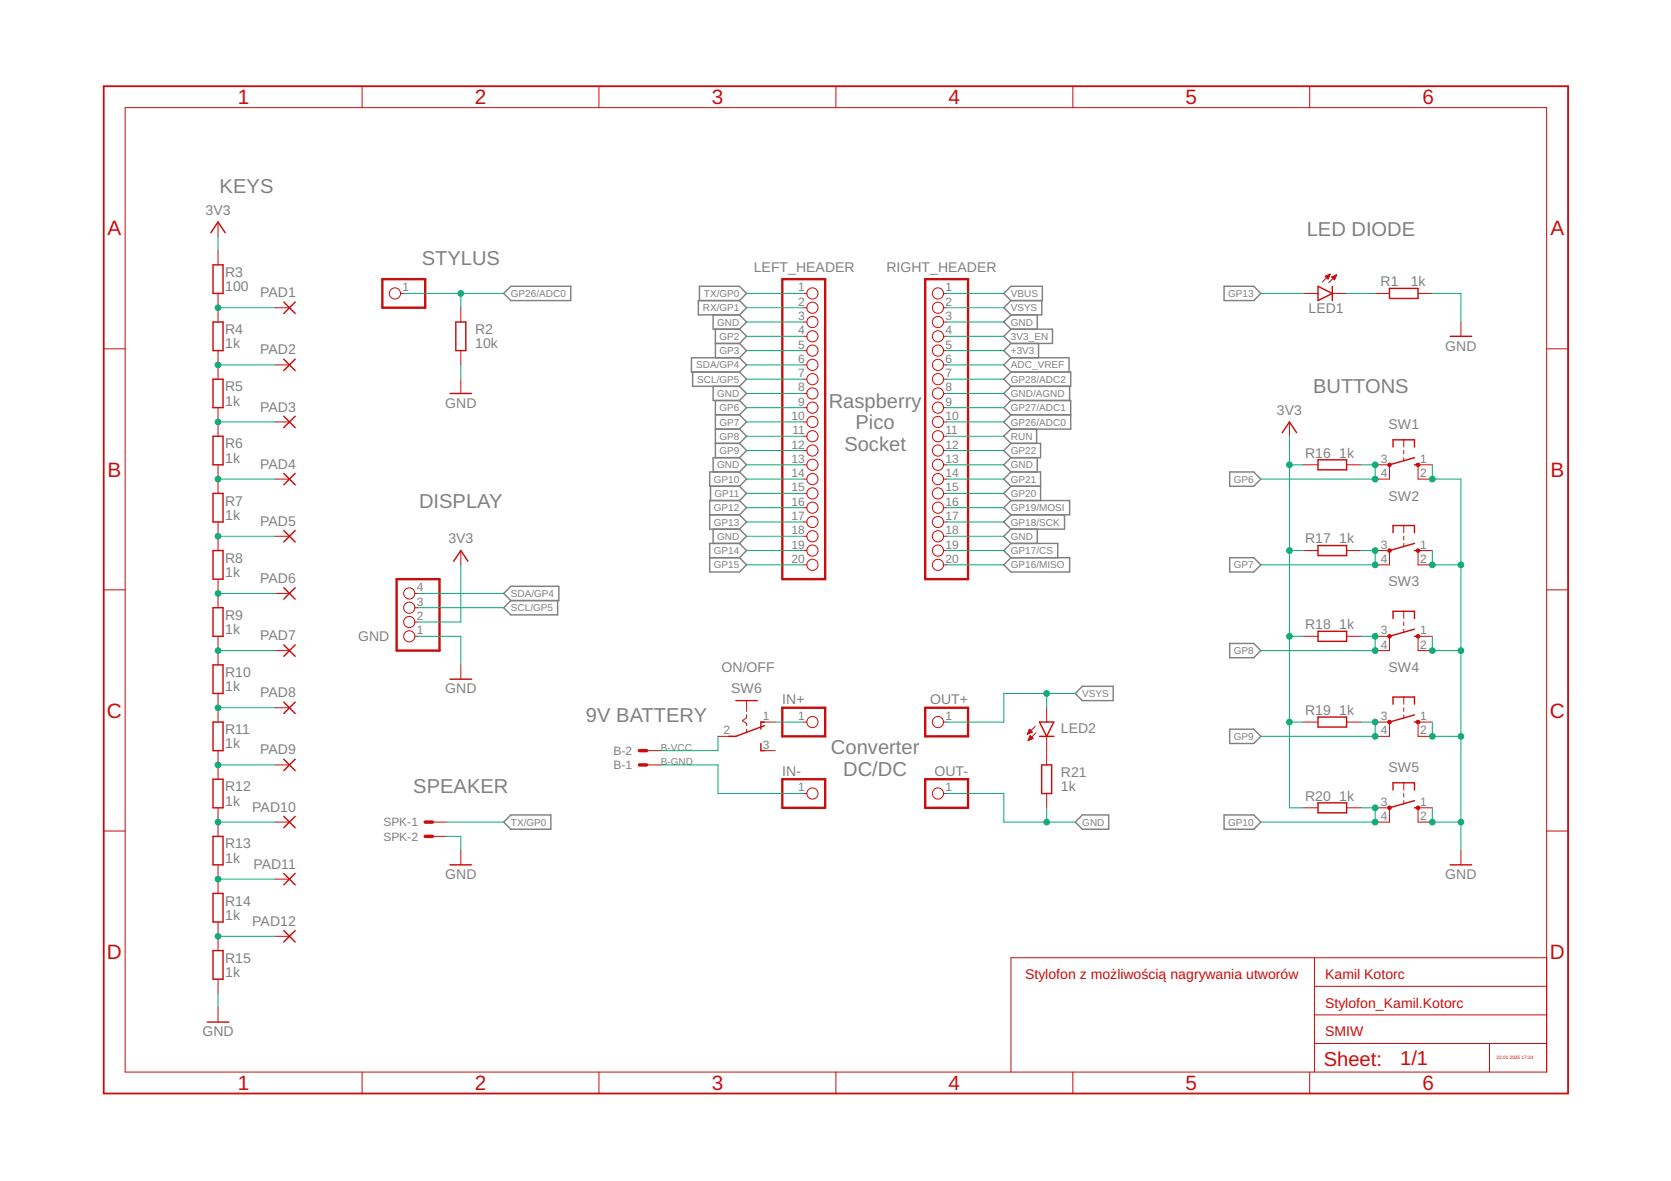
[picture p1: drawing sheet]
<svg xmlns="http://www.w3.org/2000/svg" width="297mm" height="210mm" viewBox="0 0 297 210" stroke-linecap="round" stroke-linejoin="round" font-family="sans-serif">
<g fill="none" stroke="#808080" stroke-width=".25">
<path d="M89.5 52.2l1.3-1.3h10.7v2.5h-10.7zM124.3 53.4v-2.5h7.1l1.3 1.3-1.3 1.2M126.8 56v2.5h4.6M127.2 58.5v5.1M131.4 56l1.3 1.2-1.3 1.3M131.4 53.4h-7.3v2.6h7.3M131.4 53.4l1.3 1.3-1.3 1.3M131.4 58.5l1.3 1.3-1.3 1.2M178.4 52.2l1.3-1.3h5.6v2.5h-5.6zM179.7 58.5h7.4v2.5h-7.4M179.7 56l-1.3 1.2 1.3 1.3M179.7 53.4l-1.3 1.3 1.3 1.3"/>
<path d="M179.7 58.5l-1.3 1.3 1.3 1.2M184.4 56v2.5M185.2 53.4v2.6h-5.5M217.6 50.9h5.3l1.2 1.3-1.2 1.2h-5.3zM123.1 66.1v2.6h8.3M126.8 68.7v2.5h4.6M127.2 61h4.2M127.2 71.2v10.1M127.2 73.7h4.2M127.2 76.3h4.2M127.2 78.8h4.2M131.4 68.7l1.3 1.2-1.3 1.3"/>
<path d="M131.4 63.6h-8.5v2.5h8.5M131.4 61l1.3 1.3-1.3 1.3M131.4 63.6l1.3 1.3-1.3 1.2M131.4 66.1l1.3 1.3-1.3 1.3M131.4 71.2l1.3 1.3-1.3 1.2M131.4 73.7l1.3 1.3-1.3 1.3M131.4 76.3l1.3 1.2-1.3 1.3M131.4 78.8l1.3 1.3-1.3 1.2M179.7 71.2h10.6v5.1h-10.6M179.7 66.1h10.6v2.6h-10.6M179.7 78.8h5.3v2.5h-5.3M179.7 61l-1.3 1.3 1.3 1.3"/>
<path d="M179.7 63.6h10.3v2.5M179.7 73.7h10.6M179.7 63.6l-1.3 1.3 1.3 1.2M179.7 66.1l-1.3 1.3 1.3 1.3M179.7 68.7l-1.3 1.2 1.3 1.3M179.7 71.2l-1.3 1.3 1.3 1.2M179.7 73.7l-1.3 1.3 1.3 1.3M179.7 76.3l-1.3 1.2 1.3 1.3M179.7 78.8l-1.3 1.3 1.3 1.2M184.3 76.3v2.5M184.6 61v2.6M190.1 68.7v2.5"/>
<path d="M126.2 99.1h5.2M126.2 91.5h5.2M126.3 86.4v2.6M126.8 94v2.6M131.4 81.3h-4.6v2.6M131.4 81.3l1.3 1.3-1.3 1.3M131.4 83.9h-5.2v2.5h5.2M131.4 94l1.3 1.3-1.3 1.3M131.4 96.6h-5.2v5.1h5.2l1.3-1.3-1.3-1.3M131.4 89h-5.2v5h5.2M131.4 83.9l1.3 1.3-1.3 1.2M131.4 86.4l1.3 1.3-1.3 1.3"/>
<path d="M131.4 89l1.3 1.2-1.3 1.3M131.4 91.5l1.3 1.3-1.3 1.2M131.4 96.6l1.3 1.3-1.3 1.2M179.7 83.9h5.3v5.1M179.7 96.6h8.3v2.5M179.7 81.3l-1.3 1.3 1.3 1.3M179.7 94l-1.3 1.3 1.3 1.3M179.7 86.4h5.3M179.7 89h10.4v2.5h-10.4M179.7 83.9l-1.3 1.3 1.3 1.2M179.7 86.4l-1.3 1.3 1.3 1.3M179.7 89l-1.3 1.2 1.3 1.3"/>
<path d="M179.7 91.5l-1.3 1.3 1.3 1.2M179.7 96.6l-1.3 1.3 1.3 1.2M184.4 81.3v2.6M184.4 94v2.6M189.2 91.5v2.5h-9.5M218.6 83.9h4.3l1.2 1.3-1.2 1.2h-4.3zM218.6 99.1h4.3l1.2 1.3-1.2 1.3h-4.3zM89.5 105.5l1.3-1.3h8.5v2.5h-8.5zM90.8 106.7l-1.3 1.3 1.3 1.3h8.3v-2.6M178.4 100.4l1.3-1.3h10.4v2.6h-10.4zM218.6 114.4h4.3l1.2 1.2-1.2 1.3h-4.3zM191.1 123.3l1.3-1.3h5.5v2.5h-5.5z"/>
<path d="M218.6 129.6h4.3l1.2 1.3-1.2 1.2h-4.3zM90.8 144.8h7.1v2.6h-7.1l-1.3-1.3zM191.1 146.1l1.3-1.3h4.7v2.6h-4.7zM217.6 144.8h5.3l1.2 1.3-1.2 1.3h-5.3z"/>
</g>
<path d="M68 49.6h7.6v5.1h-7.6zM139.1 49.6h7.6v53.3h-7.6zM164.5 49.6h7.6v53.3h-7.6zM70.5 102.9h7.6v12.7h-7.6zM139.1 125.8h7.6v5.1h-7.6zM139.1 138.5h7.6v5.1h-7.6zM164.5 125.8h7.6v5.1h-7.6zM164.5 138.5h7.6v5.1h-7.6z" fill="none" stroke="#c90d0c" stroke-width=".42"/>
<g fill="none" stroke="#c90d0c" stroke-width=".18">
<path d="M22.2 19.1h252.7v171.4h-252.7zM64.4 15.3v3.8M106.5 15.3v3.8M148.6 15.3v3.8M190.7 15.3v3.8M232.8 15.3v3.8M38.8 39.5v2.5M38.8 44.5v2.6M38.8 52.2v5M48.9 54.7h2.6M71.2 52.2h.6M81.9 54.7v2.5"/>
<path d="M142.9 52.2h.5M142.9 54.7h.5M142.9 57.2h.5M142.9 59.8h.5M167.7 52.2h.6M167.7 54.7h.6M167.7 57.2h.6M167.7 59.8h.6M231.8 52.2h2.5M235.6 49.1l.9-.4-.4 .9zM235.6 49.1h.7M235.7 49.3h.5"/>
<path d="M235.8 49h.5M235.8 49.4h.4M236 49.5h.1M236.1 48.9h.3M236.3 48.8h.1M236.5 48.7l-1.4 1.4M236.7 49.2l.9-.3-.4 .8zM236.7 49.3h.7M236.8 52.2h2.6M236.9 49.4h.5M236.9 49.1h.6M237 49.5h.3"/>
<path d="M237.1 49.6h.2M237.2 49h.3M237.5 48.9h.1M237.6 48.9l-1.4 1.3M244.5 52.2h2.5M252.1 52.2h2.5M259.7 57.2v2.6M18.4 62h3.8M38.8 62.3v5.1M38.8 72.5v5M48.9 64.9h2.6M48.9 75h2.6"/>
<path d="M81.9 62.3v2.6M81.9 67.4v2.5M142.9 62.3h.5M142.9 64.9h.5M142.9 67.4h.5M142.9 69.9h.5M142.9 72.5h.5M142.9 75h.5M142.9 77.5h.5M167.7 62.3h.6M167.7 64.9h.6M167.7 67.4h.6"/>
<path d="M167.7 69.9h.6M167.7 72.5h.6M167.7 75h.6M167.7 77.5h.6M229.2 75v2.5M249.5 78.2v1.2M274.9 62h3.8M38.8 82.6v5.1M38.8 92.8v5.1M48.9 85.2h2.6M48.9 95.3h2.6M81.9 97.9v2.5"/>
<path d="M142.9 80.1h.5M142.9 82.6h.5M142.9 85.2h.5M142.9 87.7h.5M142.9 90.2h.5M142.9 92.8h.5M142.9 95.3h.5M142.9 97.9h.5M167.7 80.1h.6M167.7 82.6h.6M167.7 85.2h.6M167.7 87.7h.6"/>
<path d="M167.7 90.2h.6M167.7 92.8h.6M167.7 95.3h.6M167.7 97.9h.6M231.8 82.6h2.5M231.8 97.9h2.5M239.4 82.6h2.5M239.4 97.9h2.5M244.5 82.6h2.5v2.6h-2.5M244.5 97.9h2.5v2.5h-2.5M249.5 80.1v.6M249.5 81.3v.7"/>
<path d="M249.5 93.4v1.3M249.5 95.3v.6M249.5 96.6v.6M254.6 82.6h-2.5v2.6h2.5M254.6 97.9h-2.5v2.5h2.5M18.4 104.8h3.8M38.8 102.9v5.1M38.8 113.1v5.1M48.9 105.5h2.6M48.9 115.6h2.6M73.7 105.5h.6M73.7 113.1h.6"/>
<path d="M73.7 110.6h.6M73.7 108h.6M81.9 118.2v2.5M142.9 100.4h.5M167.7 100.4h.6M231.8 113.1h2.5M239.4 113.1h2.5M244.5 113.1h2.5v2.5h-2.5M249.5 108.6v1.3M249.5 110.6v.6M249.5 111.8v.7M254.6 113.1h-2.5v2.5h2.5"/>
<path d="M274.9 104.8h3.8M38.8 123.3v5M38.8 133.4v5.1M48.9 125.8h2.6M48.9 136h2.6M114.9 136h2.6M114.9 133.4h2.6M127.6 130.9h2.6M132.7 124.5v1.9M132.7 127.1v.5l-.7 .5 .7 .5v.4M132.7 129.6v.6M135.3 128.3h2.5"/>
<path d="M135.3 133.4h2.5M142.9 128.3h.5M167.7 128.3h.6M182.6 130.4h.2M182.7 130.3h.3M182.8 130.2h.5M182.8 130.1h.7M182.8 131.5h.2M182.8 131.4h.5M182.9 129.9h.4M182.9 129.8h.3M182.9 131.3h.7"/>
<path d="M182.9 131.1h.6M183 129.7h.1M183 129.6l.5 .5-.9 .4zM183 131h.4M183 130.9h.3M183.1 130.8h.1M183.1 130.7l.5 .6-.8 .3zM184 129.1l-1.4 1.4M184.1 130.2l-1.3 1.4M186.1 125.8v2.5M186.1 130.9v5.1M231.8 128.3h2.5"/>
<path d="M239.4 128.3h2.5M244.5 128.3h2.5v2.6h-2.5M249.5 123.9v1.3M249.5 125.8v.6M249.5 127.1v.6M249.5 139.1v1.3M254.6 128.3h-2.5v2.6h2.5M18.4 147.7h3.8M38.8 143.6v5.1M38.8 153.7v5.1M48.9 146.1h2.6M48.9 156.3h2.6"/>
<path d="M76.9 146.1h2.5M76.9 148.7h2.5M81.9 151.2v2.5M142.9 141h.5M167.7 141h.6M186.1 141v2.6M231.8 143.6h2.5M239.4 143.6h2.5M244.5 143.6h2.5v2.5h-2.5M249.5 141v.7M249.5 142.3v.6M254.6 143.6h-2.5v2.5h2.5"/>
<path d="M259.7 151.2v2.5M274.9 147.7h3.8M38.8 163.9v5.1M38.8 174v2.6M38.8 179.1v2.6M48.9 166.4h2.6M233.7 170.2v20.3M233.7 175.3h41.2M274.9 170.2h-95.2v20.3M64.4 190.5v3.9M106.5 190.5v3.9M148.6 190.5v3.9"/>
<path d="M190.7 190.5v3.9M232.8 190.5v3.9M233.7 185.5h41.2M233.7 180.4h41.2M264.8 185.5v5"/>
<circle cx="70.2" cy="52.2" r=".99"/>
<circle cx="144.4" cy="54.7" r=".99"/>
<circle cx="144.4" cy="52.2" r=".99"/>
<circle cx="144.4" cy="57.2" r=".99"/>
<circle cx="144.4" cy="59.8" r=".99"/>
<circle cx="166.7" cy="59.8" r=".99"/>
<circle cx="166.7" cy="54.7" r=".99"/>
<circle cx="166.7" cy="52.2" r=".99"/>
<circle cx="166.7" cy="57.2" r=".99"/>
<circle cx="144.4" cy="75" r=".99"/>
<circle cx="144.4" cy="62.3" r=".99"/>
<circle cx="144.4" cy="72.5" r=".99"/>
<circle cx="144.4" cy="64.9" r=".99"/>
<circle cx="144.4" cy="77.5" r=".99"/>
<circle cx="144.4" cy="67.4" r=".99"/>
<circle cx="144.4" cy="69.9" r=".99"/>
<circle cx="166.7" cy="69.9" r=".99"/>
<circle cx="166.7" cy="77.5" r=".99"/>
<circle cx="166.7" cy="62.3" r=".99"/>
<circle cx="166.7" cy="64.9" r=".99"/>
<circle cx="166.7" cy="67.4" r=".99"/>
<circle cx="166.7" cy="72.5" r=".99"/>
<circle cx="166.7" cy="75" r=".99"/>
<circle cx="144.4" cy="87.7" r=".99"/>
<circle cx="144.4" cy="97.9" r=".99"/>
<circle cx="144.4" cy="90.2" r=".99"/>
<circle cx="144.4" cy="92.8" r=".99"/>
<circle cx="144.4" cy="95.3" r=".99"/>
<circle cx="144.4" cy="80.1" r=".99"/>
<circle cx="144.4" cy="85.2" r=".99"/>
<circle cx="144.4" cy="82.6" r=".99"/>
<circle cx="166.7" cy="87.7" r=".99"/>
<circle cx="166.7" cy="95.3" r=".99"/>
<circle cx="166.7" cy="90.2" r=".99"/>
<circle cx="166.7" cy="92.8" r=".99"/>
<circle cx="166.7" cy="97.9" r=".99"/>
<circle cx="166.7" cy="82.6" r=".99"/>
<circle cx="166.7" cy="85.2" r=".99"/>
<circle cx="166.7" cy="80.1" r=".99"/>
<circle cx="72.7" cy="110.6" r=".99"/>
<circle cx="72.7" cy="108" r=".99"/>
<circle cx="72.7" cy="113.1" r=".99"/>
<circle cx="72.7" cy="105.5" r=".99"/>
<circle cx="144.4" cy="100.4" r=".99"/>
<circle cx="166.7" cy="100.4" r=".99"/>
<circle cx="144.4" cy="128.3" r=".99"/>
<circle cx="166.7" cy="128.3" r=".99"/>
<circle cx="144.4" cy="141" r=".99"/>
<circle cx="166.7" cy="141" r=".99"/>
</g>
<path d="M18.4 15.3h260.3v179.1h-260.3z" fill="none" stroke="#c90d0c" stroke-width=".32"/>
<g fill="none" stroke="#c90d0c" stroke-width=".25">
<path d="M37.5 41.4l1.3-1.9 1.2 1.9M37.9 57.2h1.7v5.1h-1.7zM37.9 47.1h1.7v5.1h-1.7zM50.4 53.7l2.1 2M52.5 53.7l-2.1 2M81 57.2h1.8v5.1h-1.8zM234.3 50.9l2.5 1.3-2.5 1.2zM236.8 50.9v2.5M247 51.3h5.1v1.7h-5.1zM257.8 59.8h3.8M37.9 67.4h1.7v5.1h-1.7zM37.9 77.5h1.7v5.1h-1.7z"/>
<path d="M50.4 63.8l2.1 2.1M50.4 74l2.1 2M52.5 63.8l-2.1 2.1M52.5 74l-2.1 2M80 69.9h3.8M227.9 76.9l1.3-1.9 1.3 1.9M247.6 79.4v-1.2h3.8v1.2M37.9 87.7h1.7v5.1h-1.7zM37.9 97.9h1.7v5h-1.7zM50.4 84.1l2.1 2.1M50.4 94.3l2.1 2M52.5 84.1l-2.1 2.1"/>
<path d="M52.5 94.3l-2.1 2M80.6 99.8l1.3-1.9 1.3 1.9M234.3 81.7h5.1v1.8h-5.1zM234.3 97h5.1v1.7h-5.1zM247.6 94.7v-1.3h3.8v1.3M251.4 82.6h.7M251.4 97.9h.7M251.4 81.3l-4.4 1.3M251.4 96.6l-4.4 1.3M37.9 108h1.7v5.1h-1.7zM37.9 118.2h1.7v5.1h-1.7zM50.4 104.5l2.1 2"/>
<path d="M50.4 114.6l2.1 2M52.5 104.5l-2.1 2M52.5 114.6l-2.1 2M234.3 112.2h5.1v1.8h-5.1zM247.6 109.9v-1.3h3.8v1.3M251.4 113.1h.7M251.4 111.8l-4.4 1.3M37.9 128.3h1.7v5.1h-1.7zM37.9 138.5h1.7v5.1h-1.7zM50.4 124.8l2.1 2M50.4 134.9l2.1 2.1M52.5 124.8l-2.1 2"/>
<path d="M52.5 134.9l-2.1 2.1M80 120.7h3.8M130.8 124.5h3.8M135.3 132.1v1.3h.6M135.9 128.3h-.6v1.3M135.9 129l-5.1 1.9h-1.3M184.8 128.3h2.5l-1.2 2.6zM184.8 130.9h2.5M185.2 136h1.7v5h-1.7zM234.3 127.4h5.1v1.8h-5.1zM247.6 125.2v-1.3h3.8v1.3M251.4 128.3h.7"/>
<path d="M251.4 127.1l-4.4 1.2M37.9 148.7h1.7v5h-1.7zM37.9 158.8h1.7v5.1h-1.7zM50.4 145.1l2.1 2M50.4 155.2l2.1 2.1M52.5 145.1l-2.1 2M52.5 155.2l-2.1 2.1M80 153.7h3.8M234.3 142.7h5.1v1.8h-5.1zM247.6 140.4v-1.3h3.8v1.3M251.4 143.6h.7M251.4 142.3l-4.4 1.3"/>
<path d="M257.8 153.7h3.8M37.9 169h1.7v5h-1.7zM50.4 165.4l2.1 2M52.5 165.4l-2.1 2M36.9 181.7h3.8"/>
</g>
<path d="M113.7 136h1.2M113.7 133.4h1.2M75.6 146.1h1.3M75.6 148.7h1.3" fill="none" stroke="#c90d0c" stroke-width=".61"/>
<g fill="#c90d0c" stroke="#c90d0c" stroke-width=".18">
<circle cx="247" cy="82.6" r=".32"/>
<circle cx="252.1" cy="82.6" r=".33"/>
<circle cx="247" cy="97.9" r=".32"/>
<circle cx="252.1" cy="97.9" r=".33"/>
<circle cx="247" cy="113.1" r=".33"/>
<circle cx="252.1" cy="113.1" r=".33"/>
<circle cx="247" cy="128.3" r=".33"/>
<circle cx="252.1" cy="128.3" r=".33"/>
<circle cx="247" cy="143.6" r=".33"/>
<circle cx="252.1" cy="143.6" r=".33"/>
</g>
<g fill="none" stroke="#0dab76" stroke-width=".18">
<path d="M38.8 42v2.5M38.8 54.7h10.1M71.8 52.2h17.7M81.9 52.2v2.5M132.7 52.2h10.2M132.7 57.2h10.2M132.7 54.7h10.2M132.7 59.8h10.2M168.3 52.2h10.1M168.3 57.2h10.1M168.3 54.7h10.1M168.3 59.8h10.1"/>
<path d="M224.1 52.2h7.7M239.4 52.2h5.1M254.6 52.2h5.1v5M38.8 64.9h10.1M38.8 75h10.1M81.9 64.9v2.5M132.7 69.9h10.2M132.7 64.9h10.2M132.7 75h10.2M132.7 62.3h10.2M132.7 67.4h10.2M132.7 72.5h10.2"/>
<path d="M132.7 77.5h10.2M168.3 69.9h10.1M168.3 64.9h10.1M168.3 75h10.1M168.3 62.3h10.1M168.3 67.4h10.1M168.3 72.5h10.1M168.3 77.5h10.1M229.2 77.5v66.1h2.6M38.8 85.2h10.1M38.8 95.3h10.1M132.7 85.2h10.2"/>
<path d="M132.7 82.6h10.2M132.7 95.3h10.2M132.7 97.9h10.2M132.7 80.1h10.2M132.7 87.7h10.2M132.7 90.2h10.2M132.7 92.8h10.2M168.3 85.2h10.1M168.3 82.6h10.1M168.3 95.3h10.1M168.3 97.9h10.1M168.3 80.1h10.1"/>
<path d="M168.3 87.7h10.1M168.3 90.2h10.1M168.3 92.8h10.1M229.2 82.6h2.6M229.2 97.9h2.6M241.9 97.9h2.6v2.5h-20.4M241.9 82.6h2.6v2.6h-20.4M254.6 82.6v2.6h5.1v66M254.6 97.9v2.5h5.1M38.8 115.6h10.1M38.8 105.5h10.1M74.3 113.1h7.6v5.1"/>
<path d="M74.3 105.5h15.2M74.3 108h15.2M81.9 100.4v10.2h-7.6M132.7 100.4h10.2M168.3 100.4h10.1M229.2 113.1h2.6M241.9 113.1h2.6v2.5h-20.4M254.6 113.1v2.5h5.1M38.8 136h10.1M38.8 125.8h10.1M117.5 136h10.1v5h15.3M127.6 130.9v2.5h-10.1"/>
<path d="M137.8 128.3h5.1M186.1 123.3v2.5M191.1 123.3h-12.7v5h-10.1M229.2 128.3h2.6M241.9 128.3h2.6v2.6h-20.4M254.6 128.3v2.6h5.1M38.8 146.1h10.1M38.8 156.3h10.1M79.4 148.7h2.5v2.5M79.4 146.1h10.1M168.3 141h10.1v5.1h12.7M186.1 143.6v2.5"/>
<path d="M241.9 143.6h2.6v2.5h-20.4M254.6 143.6v2.5h5.1M38.8 176.6v2.5M38.8 166.4h10.1"/>
</g>
<g fill="#0dab76" stroke="#0dab76" stroke-width=".18">
<circle cx="186.1" cy="146.1" r=".51"/>
<circle cx="254.6" cy="146.1" r=".51"/>
<circle cx="259.7" cy="146.1" r=".51"/>
<circle cx="254.6" cy="130.9" r=".51"/>
<circle cx="259.7" cy="130.9" r=".51"/>
<circle cx="254.6" cy="115.6" r=".51"/>
<circle cx="259.7" cy="115.6" r=".51"/>
<circle cx="254.6" cy="100.4" r=".51"/>
<circle cx="259.7" cy="100.4" r=".51"/>
<circle cx="254.6" cy="85.2" r=".51"/>
<circle cx="38.8" cy="54.7" r=".51"/>
<circle cx="38.8" cy="64.9" r=".51"/>
<circle cx="38.8" cy="75" r=".51"/>
<circle cx="38.8" cy="85.2" r=".51"/>
<circle cx="38.8" cy="95.3" r=".51"/>
<circle cx="38.8" cy="105.5" r=".51"/>
<circle cx="38.8" cy="115.6" r=".51"/>
<circle cx="38.8" cy="125.8" r=".51"/>
<circle cx="38.8" cy="136" r=".51"/>
<circle cx="38.8" cy="146.1" r=".51"/>
<circle cx="38.8" cy="156.3" r=".51"/>
<circle cx="229.2" cy="82.6" r=".51"/>
<circle cx="229.2" cy="97.9" r=".51"/>
<circle cx="229.2" cy="113.1" r=".51"/>
<circle cx="229.2" cy="128.3" r=".51"/>
<circle cx="244.5" cy="82.6" r=".51"/>
<circle cx="244.5" cy="85.2" r=".51"/>
<circle cx="244.5" cy="97.9" r=".51"/>
<circle cx="244.5" cy="100.4" r=".51"/>
<circle cx="244.5" cy="113.1" r=".51"/>
<circle cx="244.5" cy="115.6" r=".51"/>
<circle cx="244.5" cy="130.9" r=".51"/>
<circle cx="244.5" cy="128.3" r=".51"/>
<circle cx="244.5" cy="143.6" r=".51"/>
<circle cx="244.5" cy="146.1" r=".51"/>
<circle cx="186.1" cy="123.3" r=".51"/>
<circle cx="81.9" cy="52.2" r=".51"/>
<circle cx="38.8" cy="166.4" r=".51"/>
</g>
<g font-size="3.7" fill="#c90d0c">
<text x="42.3" y="18.5">1</text>
<text x="84.4" y="18.5">2</text>
<text x="126.5" y="18.5">3</text>
<text x="168.6" y="18.5">4</text>
<text x="210.7" y="18.5">5</text>
<text x="252.9" y="18.5">6</text>
<text x="19.1" y="41.9">A</text>
<text x="275.6" y="41.9">A</text>
<text x="19.1" y="84.7">B</text>
<text x="275.6" y="84.7">B</text>
<text x="19" y="127.6">C</text>
<text x="275.5" y="127.6">C</text>
<text x="19" y="170.4">D</text>
<text x="275.5" y="170.4">D</text>
<text x="42.3" y="193.7">1</text>
<text x="84.4" y="193.7">2</text>
<text x="126.5" y="193.7">3</text>
<text x="168.6" y="193.7">4</text>
<text x="210.7" y="193.7">5</text>
<text x="252.9" y="193.7">6</text>
</g>
<g font-size="3.6" fill="#808080">
<text x="39" y="34.4">KEYS</text>
<text x="232.3" y="42">LED DIODE</text>
<text x="75" y="47.1">STYLUS</text>
<text x="233.4" y="69.9">BUTTONS</text>
<text x="147.3" y="72.5">Raspberry</text>
<text x="152.1" y="76.3">Pico</text>
<text x="150.1" y="80.1">Socket</text>
<text x="74.5" y="90.2">DISPLAY</text>
<text x="104.2" y="128.3">9V BATTERY</text>
<text x="147.7" y="134">Converter</text>
<text x="149.9" y="137.9">DC/DC</text>
<text x="73.5" y="141">SPEAKER</text>
</g>
<g font-size="3.6" fill="#c90d0c">
<text x="235.3" y="189.4">Sheet:</text>
<text x="248.9" y="189.3">1/1</text>
</g>
<g font-size="2.5" fill="#808080">
<text x="36.5" y="38.2">3V3</text>
<text x="40" y="51.8">100</text>
<text x="40" y="49.2">R3</text>
<text x="46.2" y="52.8">PAD1</text>
<text x="134" y="48.3">LEFT_HEADER</text>
<text x="157.6" y="48.3">RIGHT_HEADER</text>
<text x="245.4" y="50.9">R1</text>
<text x="250.8" y="50.9">1k</text>
<text x="40" y="59.4">R4</text>
<text x="84.5" y="59.4">R2</text>
<text x="232.6" y="55.7">LED1</text>
<text x="40" y="61.9">1k</text>
<text x="46.2" y="63">PAD2</text>
<text x="84.5" y="61.9">10k</text>
<text x="256.9" y="62.3">GND</text>
<text x="40" y="69.5">R5</text>
<text x="40" y="72.1">1k</text>
<text x="46.2" y="73.1">PAD3</text>
<text x="79.2" y="72.5">GND</text>
<text x="227" y="73.7">3V3</text>
<text x="246.8" y="76.3">SW1</text>
<text x="40" y="82.2">1k</text>
<text x="40" y="79.7">R6</text>
<text x="46.2" y="83.3">PAD4</text>
<text x="232" y="81.4">R16</text>
<text x="238.1" y="81.4">1k</text>
<text x="40" y="89.9">R7</text>
<text x="246.8" y="89">SW2</text>
<text x="40" y="92.4">1k</text>
<text x="46.2" y="93.5">PAD5</text>
<text x="40" y="100">R8</text>
<text x="79.7" y="96.6">3V3</text>
<text x="232" y="96.6">R17</text>
<text x="238.1" y="96.6">1k</text>
<text x="40" y="102.6">1k</text>
<text x="46.2" y="103.6">PAD6</text>
<text x="246.8" y="104.2">SW3</text>
<text x="40" y="112.7">1k</text>
<text x="40" y="110.2">R9</text>
<text x="46.2" y="113.8">PAD7</text>
<text x="63.7" y="114">GND</text>
<text x="232" y="111.8">R18</text>
<text x="238.1" y="111.8">1k</text>
<text x="128.3" y="119.4">ON/OFF</text>
<text x="246.8" y="119.4">SW4</text>
<text x="40" y="122.9">1k</text>
<text x="40" y="120.3">R10</text>
<text x="46.2" y="123.9">PAD8</text>
<text x="79.2" y="123.3">GND</text>
<text x="130" y="123.3">SW6</text>
<text x="139.1" y="125.2">IN+</text>
<text x="165.3" y="125.2">OUT+</text>
<text x="40" y="130.5">R11</text>
<text x="188.6" y="130.2">LED2</text>
<text x="232" y="127.1">R19</text>
<text x="238.1" y="127.1">1k</text>
<text x="40" y="133">1k</text>
<text x="46.2" y="134.1">PAD9</text>
<text x="139.1" y="137.9">IN-</text>
<text x="166.1" y="137.9">OUT-</text>
<text x="246.8" y="137.2">SW5</text>
<text x="40" y="143.2">1k</text>
<text x="40" y="140.6">R12</text>
<text x="188.6" y="140.6">1k</text>
<text x="188.6" y="138.1">R21</text>
<text x="232" y="142.3">R20</text>
<text x="238.1" y="142.3">1k</text>
<text x="44.8" y="144.3">PAD10</text>
<text x="40" y="153.3">1k</text>
<text x="40" y="150.8">R13</text>
<text x="45" y="154.4">PAD11</text>
<text x="40" y="161">R14</text>
<text x="79.2" y="156.3">GND</text>
<text x="256.9" y="156.3">GND</text>
<text x="40" y="163.5">1k</text>
<text x="44.8" y="164.6">PAD12</text>
<text x="40" y="173.7">1k</text>
<text x="40" y="171.1">R15</text>
<text x="36" y="184.2">GND</text>
</g>
<g font-size="2.5" fill="#c90d0c">
<text x="182.2" y="174">Stylofon z możliwością nagrywania utworów</text>
<text x="235.6" y="179.1">Stylofon_Kamil.Kotorc</text>
<text x="235.6" y="174">Kamil Kotorc</text>
<text x="235.6" y="184.2">SMIW</text>
</g>
<g font-size="2.1" fill="#808080">
<text x="71.6" y="51.8">1</text>
<text x="141.9" y="51.8">1</text>
<text x="168.1" y="51.8">1</text>
<text x="141.9" y="54.3">2</text>
<text x="141.9" y="56.9">3</text>
<text x="141.9" y="59.4">4</text>
<text x="168.1" y="54.3">2</text>
<text x="168.1" y="56.9">3</text>
<text x="168.1" y="59.4">4</text>
<text x="141.9" y="62">5</text>
<text x="141.9" y="64.5">6</text>
<text x="168.1" y="62">5</text>
<text x="168.1" y="64.5">6</text>
<text x="141.9" y="67">7</text>
<text x="141.9" y="69.6">8</text>
<text x="168.1" y="67">7</text>
<text x="168.1" y="69.6">8</text>
<text x="140.7" y="74.6">10</text>
<text x="140.9" y="77.2">11</text>
<text x="141.9" y="72.1">9</text>
<text x="168.1" y="72.1">9</text>
<text x="168.1" y="74.6">10</text>
<text x="168.1" y="77.2">11</text>
<text x="140.7" y="79.7">12</text>
<text x="140.7" y="82.3">13</text>
<text x="168.1" y="79.7">12</text>
<text x="168.1" y="82.3">13</text>
<text x="245.5" y="82.3">3</text>
<text x="252.4" y="82.3">1</text>
<text x="140.7" y="84.8">14</text>
<text x="140.7" y="87.3">15</text>
<text x="140.7" y="89.9">16</text>
<text x="168.1" y="84.8">14</text>
<text x="168.1" y="87.3">15</text>
<text x="168.1" y="89.9">16</text>
<text x="245.5" y="84.8">4</text>
<text x="252.4" y="84.8">2</text>
<text x="140.7" y="92.4">17</text>
<text x="140.7" y="95">18</text>
<text x="168.1" y="92.4">17</text>
<text x="168.1" y="95">18</text>
<text x="140.7" y="97.5">19</text>
<text x="140.7" y="100">20</text>
<text x="168.1" y="97.5">19</text>
<text x="168.1" y="100">20</text>
<text x="245.5" y="97.5">3</text>
<text x="245.5" y="100">4</text>
<text x="252.4" y="97.5">1</text>
<text x="252.4" y="100">2</text>
<text x="74.1" y="107.7">3</text>
<text x="74.1" y="105.1">4</text>
<text x="74.1" y="112.7">1</text>
<text x="74.1" y="110.2">2</text>
<text x="245.5" y="112.7">3</text>
<text x="252.4" y="112.7">1</text>
<text x="245.5" y="115.3">4</text>
<text x="252.4" y="115.3">2</text>
<text x="128.6" y="130.5">2</text>
<text x="135.6" y="128">1</text>
<text x="141.9" y="128">1</text>
<text x="168.1" y="128">1</text>
<text x="245.5" y="128">3</text>
<text x="245.5" y="130.5">4</text>
<text x="252.4" y="128">1</text>
<text x="252.4" y="130.5">2</text>
<text x="109.1" y="136.7">B-1</text>
<text x="109.1" y="134.2">B-2</text>
<text x="135.6" y="133.1">3</text>
<text x="141.9" y="140.7">1</text>
<text x="168.1" y="140.7">1</text>
<text x="245.5" y="143.2">3</text>
<text x="252.4" y="143.2">1</text>
<text x="68.1" y="146.9">SPK-1</text>
<text x="68.1" y="149.4">SPK-2</text>
<text x="245.5" y="145.7">4</text>
<text x="252.4" y="145.7">2</text>
</g>
<g font-size="1.8" fill="#808080">
<text x="90.8" y="52.8">GP26/ADC0</text>
<text x="125.1" y="52.8">TX/GP0</text>
<text x="179.7" y="52.8">VBUS</text>
<text x="218.3" y="52.8">GP13</text>
<text x="124.9" y="55.3">RX/GP1</text>
<text x="127.5" y="57.9">GND</text>
<text x="179.7" y="57.9">GND</text>
<text x="179.7" y="55.3">VSYS</text>
<text x="123.7" y="65.5">SDA/GP4</text>
<text x="127.9" y="60.4">GP2</text>
<text x="127.9" y="62.9">GP3</text>
<text x="179.7" y="62.9">+3V3</text>
<text x="179.7" y="60.4">3V3_EN</text>
<text x="179.7" y="65.5">ADC_VREF</text>
<text x="123.9" y="68">SCL/GP5</text>
<text x="127.5" y="70.6">GND</text>
<text x="179.7" y="68">GP28/ADC2</text>
<text x="179.7" y="70.6">GND/AGND</text>
<text x="127.9" y="73.1">GP6</text>
<text x="127.9" y="75.6">GP7</text>
<text x="179.7" y="73.1">GP27/ADC1</text>
<text x="179.7" y="75.6">GP26/ADC0</text>
<text x="127.5" y="83.3">GND</text>
<text x="127.9" y="78.2">GP8</text>
<text x="127.9" y="80.7">GP9</text>
<text x="179.7" y="83.3">GND</text>
<text x="179.7" y="78.2">RUN</text>
<text x="179.7" y="80.7">GP22</text>
<text x="126.9" y="85.8">GP10</text>
<text x="127" y="88.3">GP11</text>
<text x="179.7" y="85.8">GP21</text>
<text x="179.7" y="88.3">GP20</text>
<text x="219.3" y="85.8">GP6</text>
<text x="126.9" y="90.9">GP12</text>
<text x="126.9" y="93.4">GP13</text>
<text x="127.5" y="96">GND</text>
<text x="179.7" y="96">GND</text>
<text x="179.7" y="90.9">GP19/MOSI</text>
<text x="179.7" y="93.4">GP18/SCK</text>
<text x="126.9" y="98.5">GP14</text>
<text x="126.9" y="101">GP15</text>
<text x="179.7" y="98.5">GP17/CS</text>
<text x="179.7" y="101">GP16/MISO</text>
<text x="219.3" y="101">GP7</text>
<text x="90.8" y="106.1">SDA/GP4</text>
<text x="90.8" y="108.6">SCL/GP5</text>
<text x="219.3" y="116.3">GP8</text>
<text x="192.4" y="123.9">VSYS</text>
<text x="219.3" y="131.5">GP9</text>
<text x="117.5" y="133.4">B-VCC</text>
<text x="117.5" y="135.9">B-GND</text>
<text x="90.8" y="146.7">TX/GP0</text>
<text x="192.4" y="146.7">GND</text>
<text x="218.3" y="146.7">GP10</text>
</g>
<g font-size=".8" fill="#c90d0c">
<text x="266" y="188.3">22.01.2025</text>
<text x="270.5" y="188.3">17:24</text>
</g>
</svg>
